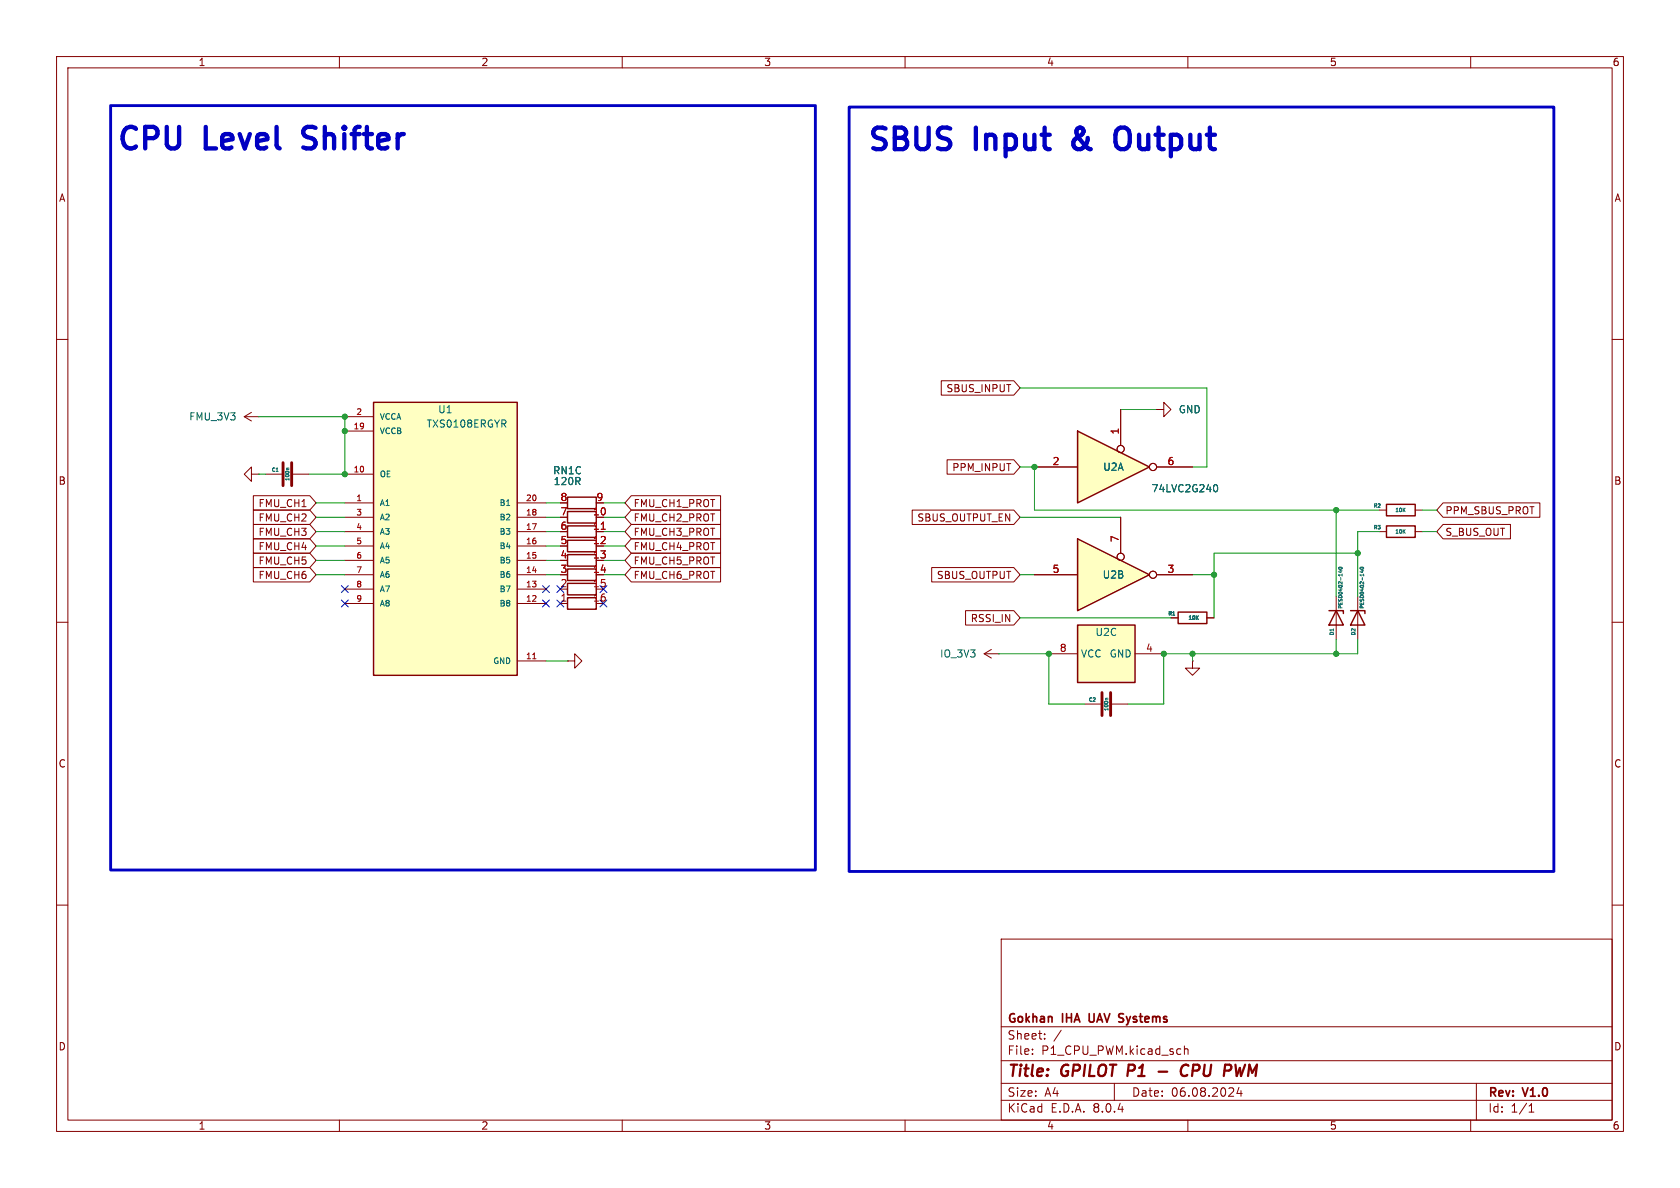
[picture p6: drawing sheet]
<svg xmlns="http://www.w3.org/2000/svg" width="297mm" height="210mm" viewBox="0 0 297 210" stroke-linecap="round" stroke-linejoin="round" font-family="sans-serif">
<g fill="none" stroke="#840000" stroke-width=".18">
<path d="M10 10h277v190h-277zM12 12h273v186h-273zM60 10v2M110 10v2M160 10v2M210 10v2M260 10v2M10 60h2M285 60h2M43.2 73.7l1.2 .7M43.2 73.7h2.5M44.4 72.9l-1.2 .8"/>
<path d="M45.7 73.7h.1M243.8 94h1.3M250.2 94h1.3M10 110h2M285 110h2M10 160h2M285 160h2M177 166h108v32h-108zM60 198v2M110 198v2M160 198v2M177 194.5h108"/>
<path d="M177 191.5h108M177 187.5h108M177 181.5h108M182.5 186.3v.1M182.5 185.5v.1M184.7 183.6v.1M184.7 182.8v.1M187.6 182.1l-1.3 2M197 191.5v3M209.4 184.9v1.5M209.4 185.5l.2-.1 .4 .1v.9M210 198v2"/>
<path d="M219 192.2l-.3 1.1h.9M219.4 192.8v1M260 198v2M261 191.5v6.5M270.3 196.6h.9M270.3 195.5l.4-.4v1.5"/>
</g>
<path d="M204.8 189.4h1.5M210.1 188.4a.88 .88 0 0 0-1 0 .88 .88 0 0 0-.4 1 .69 .69 0 0 0 .4 .7 .69 .69 0 0 0 .8-.1M218.4 188.2l.2 2 .6-1.4" fill="none" stroke="#840000" stroke-width=".4"/>
<path d="M192.6 179.2v1.3M198.1 179.9l.4 .1M198.1 179.2l.5 .1M198.5 180.6l-.5 .1" fill="none" stroke="#840000" stroke-width=".3"/>
<path d="M100.3 87.9h5.1v2h-5.1zM245.1 93h5.1v2h-5.1z" fill="none" stroke="#840000" stroke-width=".25"/>
<path d="M248.1 93.9l.3 .4M248.4 93.6l-.3 .4" fill="none" stroke="#006464" stroke-width=".18"/>
<path d="M66 71.1h25.4v48.3h-25.4z" fill="#ffffc2"/>
<g fill="none" stroke="#840000" stroke-width=".25">
<path d="M66 71.1h25.4v48.3h-25.4zM100.3 93h5.1v2h-5.1zM100.3 95.5h5.1v2h-5.1zM100.3 98h5.1v2.1h-5.1zM100.3 90.4h5.1v2.1h-5.1zM100.3 100.6h5.1v2h-5.1zM100.3 105.7h5.1v2h-5.1zM100.3 103.1h5.1v2.1h-5.1zM208.3 108.2h5.1v2h-5.1zM234.9 108h2.6v.5M236.2 108l1.3 2.5h-2.6zM238.8 108h2.5v.5"/>
<path d="M240 108l1.3 2.5h-2.5z"/>
</g>
<g fill="none" stroke="#840000" stroke-width=".18">
<path d="M61 76.2h5M61 73.7h5M44.4 83.8v-1.2l-1.2 1.2 1.2 1.3v-1.3h1.3M45.7 83.8h.1M47 83.8h2.8M51.8 83.8h2.8M61 88.9h5M61 83.8h5M61 99.1h5M61 96.5h5M61 94h5M61 91.4h5"/>
<path d="M91.4 88.9h5.1M91.4 99.1h5.1M91.4 96.5h5.1M91.4 94h5.1M91.4 91.4h5.1M61 106.7h5M61 104.1h5M61 101.6h5M91.4 116.8h5.1M91.4 106.7h5.1M91.4 104.1h5.1M91.4 101.6h5.1"/>
<path d="M99.1 106.7h1.2M100.3 116.8h1.3v-1.2l1.3 1.2-1.3 1.3v-1.3M100.3 116.8h.1M174 115.6l1.3 .7M174 115.6h2.5M175.3 114.8l-1.3 .8M176.5 115.6h.1M207 109.2h1.3M210.8 116.8v1.3h1.3l-1.3 1.3-1.3-1.3h1.3M210.8 116.8h.1M213.4 109.2h1.2M236.2 105.4v7.6"/>
<path d="M240 105.4v7.6M191.8 124.5h2.8M196.6 124.5h2.8"/>
</g>
<path d="M106.3 93.6h.7M94.2 116.5h.6" fill="none" stroke="#a90000" stroke-width=".18"/>
<g fill="none" stroke="#006464" stroke-width=".18">
<path d="M48.8 83.3h.4M51.1 82.8h-.4v.2M207.3 108.7h.4M211.6 109.1l.2 .4M211.8 108.9l-.3 .3M235.7 111.2v.3M236.7 100.3a.3 .3 0 0 1 .3-.1 .3 .3 0 0 1 .2 .3v.1a.34 .34 0 0 1-.6-.2zM236.7 100.3h.1M236.8 100.9h.5M237.1 100.8v.4l-.5-.1M240.5 100.3a.3 .3 0 0 1 .4-.1 .3 .3 0 0 1 .1 .3v.1a.3 .3 0 0 1-.3 .1 .3 .3 0 0 1-.2-.4zM240.7 100.9h.4"/>
<path d="M240.9 100.8v.4l-.5-.1M195.9 123.4l-.4 .1v.2"/>
</g>
<path d="M50 81.8v4.1M51.6 81.8v4.1M194.8 122.4v4.1M196.3 122.4v4.1" fill="none" stroke="#840000" stroke-width=".51"/>
<path d="M190.5 110.5h10.2v10.2h-10.2z" fill="#ffffc2"/>
<path d="M190.5 110.5h10.2v10.2h-10.2z" fill="none" stroke="#840000" stroke-width=".25"/>
<path d="M204.5 72.4h1.2v-1.3l1.3 1.3-1.3 1.3v-1.3M204.5 72.4h.1M185.4 115.6h5.1M200.7 115.6h5" fill="none" stroke="#840000" stroke-width=".18"/>
<path d="M190.5 76.2l12.7 6.4-12.7 6.3z" fill="#ffffc2"/>
<path d="M190.5 76.2l12.7 6.4-12.7 6.3z" fill="none" stroke="#840000" stroke-width=".25"/>
<g fill="none" stroke="#840000" stroke-width=".18">
<path d="M198.1 72.4v6.3M182.9 82.6h7.6M204.5 82.6h6.3"/>
<circle cx="198.1" cy="79.4" r=".63"/>
<circle cx="203.8" cy="82.5" r=".63"/>
</g>
<path d="M214.7 85.7h.1a.68 .68 0 0 1 .5 .6 .68 .68 0 0 1-.5 .6h-.1" fill="none" stroke="#006464" stroke-width=".18"/>
<path d="M190.5 95.3l12.7 6.3-12.7 6.4z" fill="#ffffc2"/>
<path d="M190.5 95.3l12.7 6.3-12.7 6.4zM245.1 89.2h5.1v2h-5.1z" fill="none" stroke="#840000" stroke-width=".25"/>
<g fill="none" stroke="#840000" stroke-width=".18">
<path d="M166.4 67.3h12.8l1.1 1.3-1.1 1.3h-12.8zM198.1 72.4v6.3M204.5 72.4h.1M44.8 92.7h10l1.1 1.3-1.1 1.3h-10zM44.8 95.2h10l1.1 1.3-1.1 1.3h-10zM44.8 90.2h10l1.1 1.2-1.1 1.3h-10zM44.8 87.6h10l1.1 1.3-1.1 1.3h-10zM44.8 97.8h10l1.1 1.3-1.1 1.2h-10zM111.6 97.8h15.8v2.5h-15.8l-1.1-1.2zM111.6 95.2h15.8v2.6h-15.8l-1.1-1.3zM111.6 90.2h15.8v2.5h-15.8l-1.1-1.3zM111.6 92.7h15.8v2.6h-15.8l-1.1-1.3z"/>
<path d="M111.6 87.6h15.8v2.6h-15.8l-1.1-1.3zM161.3 90.2h17.9l1.1 1.2-1.1 1.3h-17.9zM167.4 81.3h11.8l1.1 1.3-1.1 1.2h-11.8zM182.9 82.6h7.6M198.1 91.4v6.4M204.5 82.6h6.3M243.8 90.2h1.3M250.2 90.2h1.3M255.1 88.9h17.1v2.5h-17.1l-1.1-1.2zM255.1 92.7h11.9v2.6h-11.9l-1.1-1.3zM44.8 100.3h10l1.1 1.3-1.1 1.3h-10zM111.6 100.3h15.8v2.6h-15.8l-1.1-1.3z"/>
<path d="M164.7 100.3h14.5l1.1 1.3-1.1 1.3h-14.5zM170.7 107.9h8.5l1.1 1.3-1.1 1.3h-8.5zM182.9 101.6h7.6M204.5 101.6h6.3M207 109.2h1.3M213.4 109.2h1.2"/>
<circle cx="198.1" cy="79.4" r=".63"/>
<circle cx="198.1" cy="98.4" r=".63"/>
<circle cx="203.8" cy="82.5" r=".63"/>
<circle cx="203.8" cy="101.6" r=".63"/>
</g>
<path d="M214.7 85.7h.1a.68 .68 0 0 1 .5 .6 .68 .68 0 0 1-.5 .6h-.1M248.1 90.1l.3 .4M248.4 89.8l-.3 .4M207.3 108.7h.4M211.6 109.1l.2 .4M211.8 108.9l-.3 .3" fill="none" stroke="#006464" stroke-width=".18"/>
<path d="M198.8 22.6a1.28 1.28 0 0 0-1.6 1.2v1.3a1.28 1.28 0 0 0 1.6 1.3" fill="none" stroke="#0000c2" stroke-width=".76"/>
<path d="M19.6 18.7h124.5v135.1h-124.5zM150.1 18.9h124.6v135.2h-124.6z" fill="none" stroke="#0000c2" stroke-width=".51"/>
<g fill="none" stroke="#009600" stroke-width=".18">
<path d="M45.7 73.7h15.3v10.1h-6.4M180.3 68.6h33.1v14h-2.6M198.1 72.4h6.4M45.7 83.8h1.3M55.9 91.4h5.1M55.9 88.9h5.1M55.9 96.5h5.1M55.9 99.1h5.1M55.9 94h5.1M96.5 91.4h2.6M96.5 88.9h2.6M96.5 96.5h2.6"/>
<path d="M96.5 99.1h2.6M96.5 94h2.6M106.7 91.4h3.8M106.7 88.9h3.8M106.7 96.5h3.8M106.7 99.1h3.8M106.7 94h3.8M180.3 91.4h17.8M180.3 82.6h2.6v7.6h60.9M236.2 90.2v15.2M240 97.8h-25.4v11.4M243.8 94h-3.8v11.4"/>
<path d="M251.5 94h2.5M251.5 90.2h2.5M55.9 101.6h5.1M96.5 101.6h2.6M96.5 116.8h3.8M106.7 101.6h3.8M176.5 115.6h8.9v8.9h6.4M180.3 101.6h2.6M180.3 109.2h26.7M210.8 101.6h3.8M210.8 115.6v1.2M236.2 113v2.6"/>
<path d="M240 113v2.6h-34.3v8.9h-6.3"/>
</g>
<g fill="none" stroke="#000084" stroke-width=".18">
<path d="M60.4 103.5l1.2 1.2M60.4 106.1l1.2 1.2M61.6 103.5l-1.2 1.2M61.6 106.1l-1.2 1.2M95.9 103.5l1.2 1.2M95.9 106.1l1.2 1.2M97.1 106.1l-1.2 1.2M97.1 103.5l-1.2 1.2M98.5 103.5l1.2 1.2M98.5 106.1l1.2 1.2M99.7 103.5l-1.2 1.2M99.7 106.1l-1.2 1.2"/>
<path d="M106.1 103.5l1.2 1.2M106.1 106.1l1.2 1.2M107.3 103.5l-1.2 1.2M107.3 106.1l-1.2 1.2"/>
</g>
<path d="M106.3 93.6h.7" fill="none" stroke="#a90000" stroke-width=".18"/>
<g fill="#009600" stroke="#009600" stroke-width=".18">
<circle cx="240" cy="97.8" r=".46"/>
<circle cx="205.7" cy="115.6" r=".46"/>
<circle cx="185.4" cy="115.6" r=".46"/>
<circle cx="61" cy="73.7" r=".46"/>
<circle cx="61" cy="76.2" r=".46"/>
<circle cx="61" cy="83.8" r=".46"/>
<circle cx="236.2" cy="90.2" r=".46"/>
<circle cx="236.2" cy="115.6" r=".46"/>
<circle cx="210.8" cy="115.6" r=".46"/>
<circle cx="182.9" cy="82.6" r=".46"/>
<circle cx="214.6" cy="101.6" r=".46"/>
</g>
<g font-size="5.3" fill="#0000c2">
<text x="20.2" y="27.6">CPU</text>
<text x="36.2" y="27.6">Level</text>
<text x="55.2" y="27.6">Shifter</text>
<text x="152.9" y="27.7">SBUS</text>
<text x="172.4" y="27.7">Input</text>
<text x="191.1" y="27.7">&amp;</text>
<text x="200.3" y="27.7">Output</text>
</g>
<g font-size="2.8" fill="#840000">
<text x="178" y="190.9">Title:</text>
<text x="187.7" y="190.9">GPILOT P1</text>
<text x="211.2" y="190.9">CPU</text>
<text x="219.6" y="190.9">PWM</text>
</g>
<g font-size="2.1" fill="#840000">
<text x="178" y="184">Sheet:</text>
<text x="178" y="181.2">Gokhan</text>
<text x="187.9" y="181.2">IHA</text>
<text x="193.2" y="181.2">UAV</text>
<text x="199.1" y="181.2">Systems</text>
<text x="178" y="186.7">File:</text>
<text x="184.1" y="186.7">P1_CPU_PWM.kicad_sch</text>
<text x="178" y="196.9">KiCad</text>
<text x="178" y="194.1">Size:</text>
<text x="184.7" y="194.1">A4</text>
<text x="185.7" y="196.9">E.D.A.</text>
<text x="193.3" y="196.9">8.0.4</text>
<text x="200" y="194.1">Date:</text>
<text x="207" y="194.1">06.08.2024</text>
<text x="263" y="194.3">Rev:</text>
<text x="263" y="196.9">Id:</text>
<text x="267.1" y="196.9">1/1</text>
<text x="269.4" y="194.3">V1.0</text>
</g>
<g font-size="1.8" fill="#840000">
<text x="35" y="11.9">1</text>
<text x="85" y="11.9">2</text>
<text x="135" y="11.9">3</text>
<text x="185" y="11.9">4</text>
<text x="235" y="11.9">5</text>
<text x="285" y="11.9">6</text>
<text x="10.3" y="35.9">A</text>
<text x="285.3" y="35.9">A</text>
<text x="167.2" y="69.5">SBUS_INPUT</text>
<text x="168.2" y="83.5">PPM_INPUT</text>
<text x="10.3" y="85.9">B</text>
<text x="45.6" y="89.9">FMU_CH1</text>
<text x="111.9" y="89.9">FMU_CH1_PROT</text>
<text x="285.3" y="85.9">B</text>
<text x="45.6" y="94.9">FMU_CH3</text>
<text x="45.6" y="92.4">FMU_CH2</text>
<text x="111.9" y="92.4">FMU_CH2_PROT</text>
<text x="111.9" y="94.9">FMU_CH3_PROT</text>
<text x="162.1" y="92.4">SBUS_OUTPUT_EN</text>
<text x="255.4" y="91.1">PPM_SBUS_PROT</text>
<text x="255.4" y="94.9">S_BUS_OUT</text>
<text x="45.6" y="97.5">FMU_CH4</text>
<text x="45.6" y="100">FMU_CH5</text>
<text x="111.9" y="100">FMU_CH5_PROT</text>
<text x="111.9" y="97.5">FMU_CH4_PROT</text>
<text x="45.6" y="102.6">FMU_CH6</text>
<text x="111.9" y="102.6">FMU_CH6_PROT</text>
<text x="165.5" y="102.6">SBUS_OUTPUT</text>
<text x="171.5" y="110.2">RSSI_IN</text>
<text x="10.3" y="135.9">C</text>
<text x="285.3" y="135.9">C</text>
<text x="10.3" y="185.9">D</text>
<text x="285.3" y="185.9">D</text>
<text x="35" y="199.9">1</text>
<text x="85" y="199.9">2</text>
<text x="135" y="199.9">3</text>
<text x="185" y="199.9">4</text>
<text x="235" y="199.9">5</text>
<text x="285" y="199.9">6</text>
</g>
<g font-size="1.8" fill="#006464">
<text x="33.4" y="74.5">FMU_3V3</text>
<text x="75.3" y="75.8">TXS0108ERGYR</text>
<text x="77.4" y="73.3">U1</text>
<text x="208.3" y="73.3">GND</text>
<text x="194.9" y="83.4">U2A</text>
<text x="97.7" y="84">RN1C</text>
<text x="97.8" y="86">120R</text>
<text x="203.5" y="87.2">74LVC2G240</text>
<text x="194.8" y="102.5">U2B</text>
<text x="193.6" y="112.6">U2C</text>
<text x="166.1" y="116.4">IO_3V3</text>
<text x="191" y="116.4">VCC</text>
<text x="196.1" y="116.4">GND</text>
</g>
<g font-size="1.8" fill="#a90000">
<text x="197.9" y="76.9" transform="rotate(-90 197.9 76.9)">1</text>
<text x="186" y="82.3">2</text>
<text x="206.3" y="82.3">6</text>
<text x="99" y="88.6">8</text>
<text x="105.3" y="88.6">9</text>
<text x="99" y="93.7">6</text>
<text x="99" y="91.2">7</text>
<text x="104.7" y="93.7">11</text>
<text x="104.7" y="91.2">10</text>
<text x="197.9" y="96" transform="rotate(-90 197.9 96)">7</text>
<text x="99" y="101.3">3</text>
<text x="99" y="96.3">5</text>
<text x="99" y="98.8">4</text>
<text x="104.7" y="101.3">14</text>
<text x="104.7" y="96.3">12</text>
<text x="104.7" y="98.8">13</text>
<text x="186" y="101.3">5</text>
<text x="206.3" y="101.3">3</text>
<text x="99" y="106.4">1</text>
<text x="99" y="103.9">2</text>
<text x="104.7" y="106.4">16</text>
<text x="104.7" y="103.9">15</text>
<text x="187.3" y="115.3">8</text>
<text x="202.5" y="115.3">4</text>
</g>
<g font-size="1.4" fill="#a90000">
<text x="62.4" y="75.9">19</text>
<text x="62.9" y="73.4">2</text>
<text x="62.4" y="83.6">10</text>
<text x="62.9" y="88.6">1</text>
<text x="92.9" y="88.6">20</text>
<text x="62.9" y="91.2">3</text>
<text x="62.9" y="93.7">4</text>
<text x="92.9" y="93.7">17</text>
<text x="92.9" y="91.2">18</text>
<text x="62.9" y="96.3">5</text>
<text x="62.9" y="98.8">6</text>
<text x="62.9" y="101.3">7</text>
<text x="92.9" y="101.3">14</text>
<text x="92.9" y="98.8">15</text>
<text x="92.9" y="96.3">16</text>
<text x="62.9" y="103.9">8</text>
<text x="62.9" y="106.4">9</text>
<text x="92.9" y="106.4">12</text>
<text x="92.9" y="103.9">13</text>
<text x="92.9" y="116.6">11</text>
</g>
<g font-size="1.4" fill="#006464">
<text x="67.1" y="76.9">VCCB</text>
<text x="67.1" y="74.4">VCCA</text>
<text x="67.1" y="89.6">A1</text>
<text x="67.1" y="84.6">OE</text>
<text x="88.2" y="89.6">B1</text>
<text x="67.1" y="92.2">A2</text>
<text x="67.1" y="94.7">A3</text>
<text x="88.2" y="94.7">B3</text>
<text x="88.2" y="92.2">B2</text>
<text x="67.1" y="97.3">A4</text>
<text x="67.1" y="99.8">A5</text>
<text x="88.2" y="99.8">B5</text>
<text x="88.2" y="97.3">B4</text>
<text x="67.1" y="102.3">A6</text>
<text x="67.1" y="104.9">A7</text>
<text x="67.1" y="107.4">A8</text>
<text x="88.2" y="107.4">B8</text>
<text x="88.2" y="104.9">B7</text>
<text x="88.2" y="102.3">B6</text>
<text x="87.1" y="117.6">GND</text>
</g>
<g font-size=".9" fill="#006464">
<text x="47.9" y="83.6">C1</text>
<text x="51.3" y="85.2" transform="rotate(-90 51.3 85.2)">100n</text>
<text x="242.7" y="90">R2</text>
<text x="242.7" y="93.8">R3</text>
<text x="246.5" y="94.5">10K</text>
<text x="246.5" y="90.7">10K</text>
<text x="237.5" y="107.8" transform="rotate(-90 237.5 107.8)">PESD0402-140</text>
<text x="241.3" y="107.8" transform="rotate(-90 241.3 107.8)">PESD0402-140</text>
<text x="206.4" y="109">R1</text>
<text x="209.9" y="109.8">10K</text>
<text x="236" y="112.5" transform="rotate(-90 236 112.5)">D1</text>
<text x="239.8" y="112.5" transform="rotate(-90 239.8 112.5)">D2</text>
<text x="192.3" y="124.2">C2</text>
<text x="196.1" y="125.8" transform="rotate(-90 196.1 125.8)">100n</text>
</g>
</svg>
